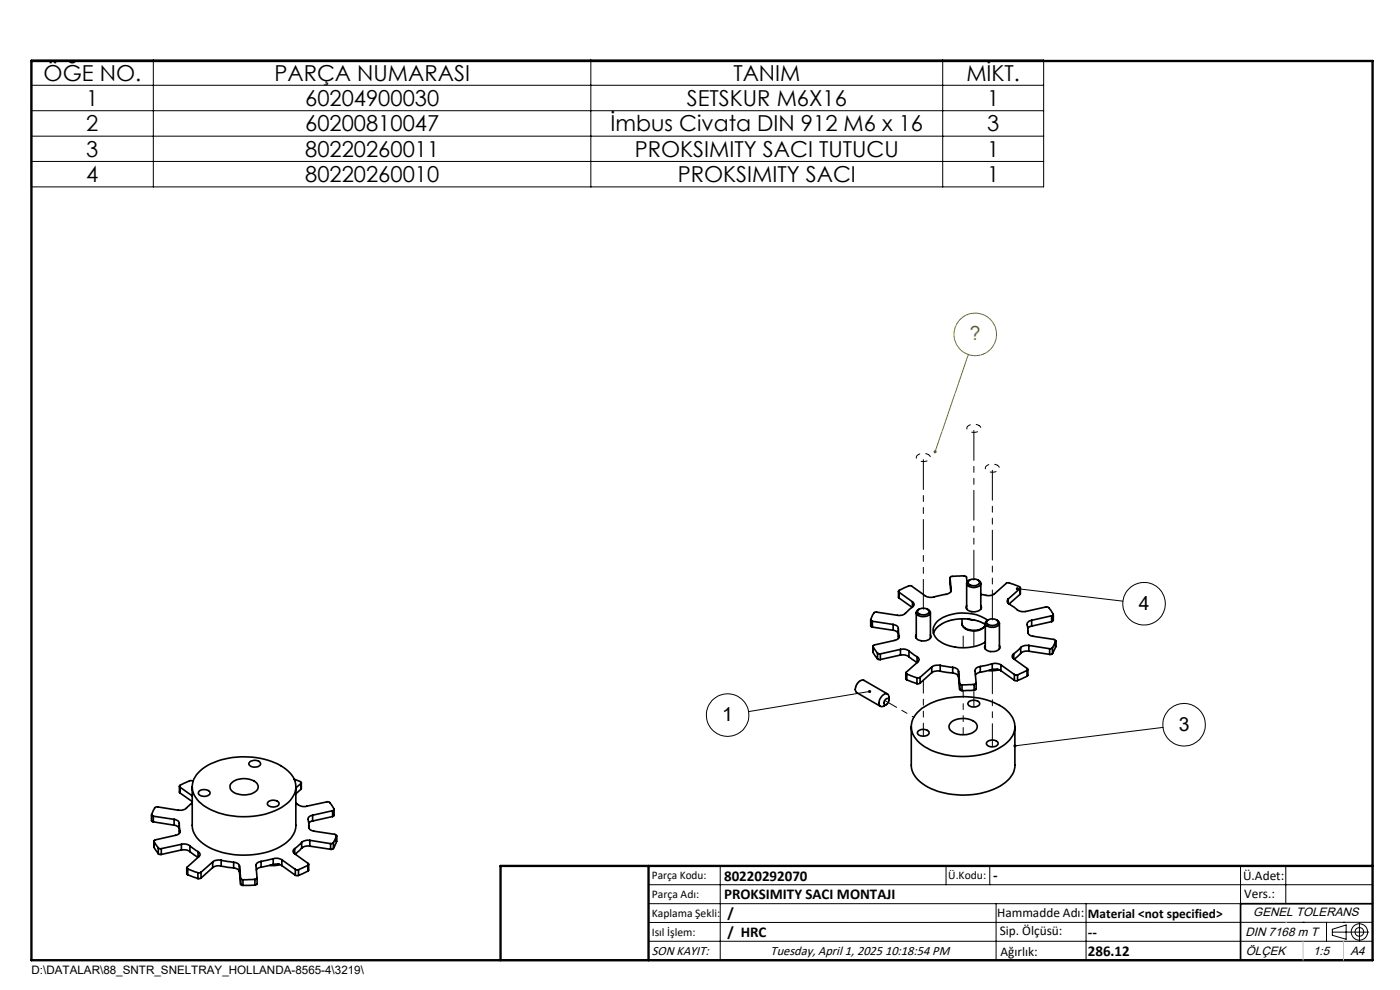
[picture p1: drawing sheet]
<svg xmlns="http://www.w3.org/2000/svg" width="297mm" height="210mm" viewBox="0 0 297 210" stroke-linecap="round" stroke-linejoin="round" font-family="sans-serif">
<g fill="none" stroke="#000" stroke-width=".35">
<path d="M184.7 131.5v1.3l.4 .2M185.1 131.8l4.4 .7M185.1 133l4.4 .7M185.1 131.8v1.2M185.2 138.4l1 1.4M185.2 138.3v.1M185.2 137.1v1.3M186.2 138.5l.6 .2M186.2 139.8l.6 .1M186.2 138.5v1.3M186.8 138.7v1.2M189.5 132.5a1.11 1.11 0 0 1 1.1 1.4l.1 1"/>
<path d="M189.5 133.7l.8 .3 .3 .4M189.5 132.5v1.2M190.6 133.7v1.7M190.6 125.4l.1 1.5M190.7 134.9a.88 .88 0 0 1-.9 .9l-4.5 1.1a.49 .49 0 0 0 .2 .8l.7 .8M190.7 125.6l2.9 2.1M190.7 125.6v1.3M190.7 134.9v.3M190.7 126.9l2.8 1.9M191 137.8a2.12 2.12 0 0 1 1.8 .3M191 139a2.3 2.3 0 0 1 1.8 .3M191 137.8l-4.2 .9"/>
<path d="M191 137.8v1.2M191 139l-4.2 .9M192.8 138.1l1.8 1.2M192.8 139.3l1.8 1.2v-1.2M192.8 138.1v1.2M193.6 128.8l-1 .8a2.17 2.17 0 0 1-2.2 .9l-4.7-.7a2.19 2.19 0 0 0-.9 1.8l.3 .2M193.6 127.7a.6 .6 0 0 1 .3 .5 .6 .6 0 0 1-.3 .6M193.6 127.7v1.1M194.4 134.6a.8 .8 0 0 0 .7 1.2 1.81 1.81 0 0 0 2.4-.8l-.1-.4M194.4 130v5.4M194.6 139.3a.63 .63 0 0 1 .1 1.1l-2.5 2.3 .2 .3M194.7 129.5a1.5 1.5 0 0 1 2.4 .2 1.45 1.45 0 0 1-2.4 .1z"/>
<path d="M195 129.2a.73 .73 0 0 0-.6 .8 .73 .73 0 0 0 .7 .7 1.75 1.75 0 0 0 2.3-.7l-.3-.5-.4-.3M197.4 130v5.4M201.5 122.5l.3-.2a7 7 0 0 1 3.2 0l.1 1.2M201.5 122.5l.2 3M201.5 122.5l.3 2.7M201.8 125.2a1.6 1.6 0 0 1-1.8 1l-1.2 .3a2.8 2.8 0 0 1-2.5-.1l-2.9-2.1a4.3 4.3 0 0 0-2.8 1l.1 .3M201.8 125.2v.1M204.1 132.3a2.2 2.2 0 0 0 2.6 1.4 2.51 2.51 0 0 0 2.3-1.1 3.2 3.2 0 0 1-4.6 .4zM204.1 131.3v1M205.1 128.5a.84 .84 0 0 0 .7 1.2 1.81 1.81 0 0 0 2.4-.8l-.1-.4M205.1 123.7v5.5M205.3 131.3l1.3 .2"/>
<path d="M205.6 123.1a1.54 1.54 0 0 1 2.2 .4 1.46 1.46 0 0 1-2.4 .1zM205.7 123a.73 .73 0 0 0-.6 .8 .73 .73 0 0 0 .7 .7 1.77 1.77 0 0 0 2.3-.7l-.2-.5-.5-.3M208.1 123.7v5.5M209 136.9a.8 .8 0 0 0 .8 1.2 1.78 1.78 0 0 0 2.3-.8l-.1-.4M209 132.5a9.6 9.6 0 0 0-9.9 .3l-.6 .6-.5 .9M209 132.2v5.4M209.4 131.7a1.5 1.5 0 0 1 2.3 .3 1.45 1.45 0 0 1-2.4 0zM209.5 131.6a9.3 9.3 0 0 0-10.7 .3 2.58 2.58 0 0 0 .7 4.2 9.7 9.7 0 0 0 9.5 .1M209.7 131.5a.73 .73 0 0 0-.7 .7 .73 .73 0 0 0 .7 .7 1.75 1.75 0 0 0 2.3-.7l-.1-.3-.5-.4M212 132.2v5.4M213.9 127.1a.7 .7 0 0 0-.2 .7 .7 .7 0 0 0 .6 .5l.9 .6a2.37 2.37 0 0 0 2.4 .8l4.3-1a2.06 2.06 0 0 1 1.5 1.7l-.3 .2M213.9 127.1v.9"/>
<path d="M215.1 138.7a.63 .63 0 0 0 0 1.1M215.1 139.8l2.9 2-.1 .4M215.1 138.7v1.1M216.4 124.8l.1-.1a1.03 1.03 0 0 0-1-.6l-1.4-.5h-.5l-2.6 2.4a3.2 3.2 0 0 1-2.9 .1M216.4 124.8l-2.5 2.3M216.4 124.8v1.3M216.4 126.1l-2.3 2M216.5 124.7l-.1 1.4M216.5 137.4l-1.4 1.3M216.5 138.6l-1.3 1.2M216.5 137.4v1.2M218.1 133.7v.6"/>
<path d="M218.3 136.9a2.24 2.24 0 0 0-1.8 .5M218.3 138.1a1.92 1.92 0 0 0-1.8 .5M218.3 136.9l4.4 .7M218.3 136.9v1.2M218.3 138.1l4.4 .7M218.9 131.6a.98 .98 0 0 0-.9 1.5l.1 .2a1.2 1.2 0 0 0 1 1.7l4.8 .8a.7 .7 0 0 1-.3 .9l-.3 .7M218.9 132.8l-.8 .4M218.9 131.6v1.2M222.7 137.6v1.2M223.1 130.6l-4.2 1M223.1 130.6v1.3M223.1 131.9l-4.2 .9"/>
<path d="M223.3 137.4l-.6 .2M223.3 138.6l-.6 .2M223.3 137.4v1.2M223.4 130.4v1.2l-.3 .3M223.9 137.2l-.6 1.4M223.9 137.2h.1M223.9 135.9v1.3M187.9 148.4a.41 .41 0 0 1 .6-.2 .41 .41 0 0 1 0 .6 .57 .57 0 0 1-.3 .6 .57 .57 0 0 1-.7-.1l.1-.6zM188.3 147.2l-5-2.9a1.74 1.74 0 0 0-1.5 2.6l5 2.9M188.6 148.5v-.6a.73 .73 0 0 0-.6-.8 .73 .73 0 0 0-.8 .5 1.56 1.56 0 0 0-.4 2.3l.6-.1 .7-.4M192.2 142.8v1.2l.2 .2M192.4 143l2.1 .8"/>
<path d="M192.4 144.2l2.1 .8M192.4 143v1.2M193.3 154.1v8.2a5.6 5.6 0 0 0 3.5 4.7 16.9 16.9 0 0 0 16-.7 5.2 5.2 0 0 0 2.5-4v-8.2M194.5 143.8v1.2M194.6 151.1a13.6 13.6 0 0 1 9.8-3.3 13.5 13.5 0 0 1 9.7 3.4 4.2 4.2 0 0 1-.8 6.6 16.5 16.5 0 0 1-13.6 2.1 8.5 8.5 0 0 1-6.2-4.5 4.2 4.2 0 0 1 1.1-4.3zM194.8 155.1a1.56 1.56 0 0 1 2.3 .3 1.43 1.43 0 0 1-2.2 .5l-.3-.3zM195.2 143.7l-.7 .1M195.2 144.9l-.7 .1M195.2 143.7v1.2M197.7 141.5l-2.5 2.2M197.7 141.5v1.2M197.7 142.7l-2.5 2.2"/>
<path d="M199.5 141.1l2.6 .5M199.5 141.1a2.3 2.3 0 0 0-1.8 .4M199.5 142.4a2.51 2.51 0 0 0-1.8 .3M199.5 142.4l2.6 .4M199.5 141.1v1.3M201.8 153.2a4.2 4.2 0 0 1 5.4 .4 1.35 1.35 0 0 1-.9 1.9 4.2 4.2 0 0 1-4.8-.8l-.2-.8zM202.1 141.6a1.28 1.28 0 0 1 1.2 .8M202.1 142.8a1.28 1.28 0 0 1 1.2 .8M202.1 141.6v1.2M203.3 142.4l.3 2.6M203.3 142.4v1.2M203.3 143.6l.3 2.6"/>
<path d="M203.6 145l.1 .2 .4 .1M203.6 146.2l.5 .3M203.6 145v1.2M204.1 145.3v1.2M205.5 148.9a1.64 1.64 0 0 1 2.3 .3 1.27 1.27 0 0 1-1.7 .7l-.6-.3a.43 .43 0 0 1 0-.7zM206.7 145.2l-2.6 .1M206.7 146.4l-2.6 .1M206.7 145.2v1.2M207.1 144.9l-.4 .3M207.1 144.9v1.2l-.4 .3M208 141.4a1.05 1.05 0 0 0-1.2 .9l.3 2.6M208 142.6l-.7 .2-.4 .3"/>
<path d="M208 141.4v1.2M209.4 157.4a1.56 1.56 0 0 1 2.3 .2 1.38 1.38 0 0 1-2.2 .5l-.2-.2zM210.5 140.8a2.41 2.41 0 0 1 1.8 .2M210.5 140.8l-2.5 .6M210.5 142l-2.5 .6M210.5 142a2.22 2.22 0 0 1 1.8 .3M210.5 140.8v1.2M211.7 142l-1.6 .2M211.9 142.1l-1.5 .2-.6-.1M212.3 141l2.9 2.1M212.3 141v1.3M212.3 142.3l2.9 2"/>
<path d="M215.2 143.1h.7M215.2 144.3h.7M215.2 143.1v1.2M215.9 143.1v1.2M217.9 142.2l-2 .9M217.9 143.4l-2 .9M217.9 142.2v1.2M218.1 142v1.2l-.2 .2M32.1 172.9v1.2l.4 .2M32.5 173.1l4.4 .7M32.5 173.1v1.2M32.5 174.3l4.4 .7"/>
<path d="M32.7 179.7l.9 1.4M32.7 179.6v.1M32.7 178.4v1.3M33.6 179.9l.6 .1M33.6 179.9v1.2M36.9 173.8a1.2 1.2 0 0 1 1.1 1.7l.2 .7M36.9 175l.8 .4 .3 .3M36.9 173.8v1.2M38 175l.1 1.8M38.1 166.8l.1 1.4M38.2 176.2a.89 .89 0 0 1-1 1l-4.4 1a.4 .4 0 0 0 .1 .6l.7 1.1M38.2 167l2.6 1.8"/>
<path d="M38.2 167v1.2M38.2 176.2v.3M38.2 168.2l2.6 1.8M38.5 179.1a2.12 2.12 0 0 1 1.8 .3M38.5 179.1l-4.3 .9M38.5 179.1v1.2M40.3 179.4l1.7 1.2M40.3 179.4v1.2M40.8 170.3l-.7 .6a2.19 2.19 0 0 1-2.3 1l-4.6-.7a2.72 2.72 0 0 0-1 1.8l.3 .1M40.8 166.9v8.1a5.6 5.6 0 0 0 3.5 4.7 17.2 17.2 0 0 0 16-.6 5.2 5.2 0 0 0 2.5-4.1v-8.1M41 165.7h-.2a4.5 4.5 0 0 0-2.7 .9l.1 .4M42.1 163.9a13.8 13.8 0 0 1 10.6-3.3 12.5 12.5 0 0 1 9.2 3.8 4.1 4.1 0 0 1-.7 5.7 15.2 15.2 0 0 1-12.5 2.9 10.7 10.7 0 0 1-7.2-3.9 4 4 0 0 1 .6-5.2z"/>
<path d="M42.2 167.8a1.64 1.64 0 0 1 2.4 .3 1.23 1.23 0 0 1-1.8 .8l-.7-.6zM49 166.2a4.1 4.1 0 0 1 5.6 .1 1.31 1.31 0 0 1-.9 1.9 4.5 4.5 0 0 1-4.6-.5l-.3-.7zM53 161.7a1.56 1.56 0 0 1 2.3 .3 1.38 1.38 0 0 1-2.2 .4l-.3-.4zM57 170a1.59 1.59 0 0 1 2.2 .4 1.07 1.07 0 0 1-1.5 .8 .71 .71 0 0 1-.8-.3 .71 .71 0 0 1 0-.8zM62.4 165.3l.5 .2a.95 .95 0 0 1 1 .6v.1M62.8 170.3l.1 .1a2.24 2.24 0 0 0 2.2 .6l4.5-.9a2.69 2.69 0 0 1 1.2 1.7l-.2 .2M63.9 166.2l-1.1 .9M63.9 166.2v1.2M63.9 167.4l-1.1 1M63.9 166v1.4M64 178.7l-1.5 1.3M64 179.9l-1.4 1.3"/>
<path d="M64 178.7v1.2M65.5 175v.6M65.7 178.3a2.24 2.24 0 0 0-1.7 .4M65.7 179.5a2.06 2.06 0 0 0-1.7 .4M65.7 178.3l4.4 .7M65.7 178.3v1.2M65.7 179.5l4.4 .7M66.3 172.9a.98 .98 0 0 0-.8 1.5v.3a1.2 1.2 0 0 0 1.1 1.6l4.7 .8a.45 .45 0 0 1-.1 .8l-.5 .8M66.3 174.2l-.8 .4M66.3 172.9v1.3M70.1 179v1.2M70.6 172l-4.3 .9"/>
<path d="M70.6 172v1.2M70.6 173.2l-4.3 1M70.7 178.7l-.6 .3M70.7 180l-.6 .2M70.7 178.7v1.3M70.9 171.7v1.3l-.3 .2M71.4 178.5l-.7 1.5M71.4 178.5h.1M71.4 177.3v1.2M33.6 181.1l.6 .1M34.2 180v1.2M38.5 180.3a2.3 2.3 0 0 1 1.8 .3"/>
<path d="M38.5 180.3l-4.3 .9M39.6 184.1v1.3l.2 .2M39.8 184.3l2.2 .8M39.8 185.6l2.2 .8M39.8 184.3v1.3M40.3 180.6l1.7 1.2v-1.2M42 185.1v1.3M42 180.6a.6 .6 0 0 1 .4 .5 .6 .6 0 0 1-.2 .6l-2.5 2.2a.21 .21 0 0 0-.1 .3 .21 .21 0 0 0 .2 .1M42.7 185l-.7 .1M42.7 186.3l-.7 .1M42.7 185v1.3M45.1 182.8l-2.4 2.2"/>
<path d="M45.1 182.8v1.2M45.1 184l-2.4 2.3M46.9 182.5l2.7 .4M46.9 182.5a2.3 2.3 0 0 0-1.8 .3M46.9 183.7a2.12 2.12 0 0 0-1.8 .3M46.9 183.7l2.7 .4M46.9 182.5v1.2M49.6 182.9a1.2 1.2 0 0 1 1.2 .8M49.6 184.1a1.28 1.28 0 0 1 1.2 .8M49.6 182.9v1.2M50.8 183.7l.2 2.6M50.8 183.7v1.2"/>
<path d="M50.8 184.9l.2 2.7M51 186.3l.5 .3M51 187.6l.5 .2M51 186.3v1.3M51.5 186.6v1.2M54.1 186.5l-2.6 .1M54.1 187.7l-2.6 .1M54.1 186.5v1.2M54.5 186.2l-.1 .2-.3 .1M54.5 186.2v1.3l-.4 .2M55.4 182.7a1.06 1.06 0 0 0-1.1 .9l.2 2.6M55.4 183.9l-.6 .2-.4 .4"/>
<path d="M55.4 182.7v1.2M58 182.2a2.06 2.06 0 0 1 1.8 .2M58 182.2l-2.6 .5M58 183.4l-2.6 .5M58 183.4a2.22 2.22 0 0 1 1.8 .2M58 182.2v1.2M59.1 183.3l-1.5 .2M59.3 183.4l-.7 .2h-1.3M59.8 182.4l2.9 2M59.8 182.4v1.2M59.8 183.6l2.9 2.1M62.5 180a.6 .6 0 0 0-.3 .6 .6 .6 0 0 0 .3 .5"/>
<path d="M62.5 181.1l2.9 2.1-.1 .3M62.5 180v1.1M62.7 184.4l.6 .1M62.7 185.7h.6M62.7 184.4v1.3M63.3 184.5v1.2M65.3 183.5l-2 1M65.3 184.8l-2 .9M65.3 183.5v1.3M65.5 183.3v1.3l-.2 .2M291.2 191.7h-28v12M106.2 203.7h185"/>
</g>
<path d="M204.3 134.9v2.5M206.6 133.8v3.3M208.8 132.3l.2 .1M181.5 146.2a1.76 1.76 0 0 1 1.8-1.9M181.8 146.9l-.3-.7M206.6 146.4v3.6" fill="none" stroke="#000" stroke-width=".21" stroke-dasharray="6.3 1.3 1.3 1.3 1.3 1.3"/>
<path d="M196.9 96.4a.72 .72 0 0 1 .5 .9 .72 .72 0 0 1-.8 .5 1.6 1.6 0 0 1-2.2-.8 1.8 1.8 0 0 1 2.5-.6M207.7 90.2a.72 .72 0 0 1 .4 .9 .72 .72 0 0 1-.8 .5 1.6 1.6 0 0 1-2.2-.8 1.8 1.8 0 0 1 2.6-.6M211.6 98.7a.72 .72 0 0 1 .4 .8 .72 .72 0 0 1-.8 .6 1.6 1.6 0 0 1-2.2-.8 1.8 1.8 0 0 1 2.6-.6" fill="none" stroke="#000" stroke-width=".21" stroke-dasharray="6.3 1.3 1.3 1.3 1.3 1.3" stroke-dashoffset="5.7"/>
<path d="M198 134.3a5.5 5.5 0 0 1 4.9-3 9.8 9.8 0 0 1 5.9 1M187.8 148.6l6.1 3.6" fill="none" stroke="#000" stroke-width=".21" stroke-dasharray="6.3 1.3 1.3 1.3 1.3 1.3" stroke-dashoffset="3.5"/>
<path d="M195.9 97v32.7M206.6 90.9v32.6M210.5 99.3v32.7" fill="none" stroke="#000" stroke-width=".21" stroke-dasharray="6.3 1.3 1.3 1.3 1.3 1.3" stroke-dashoffset="-.5"/>
<path d="M195.9 144.3v11.8" fill="none" stroke="#000" stroke-width=".21" stroke-dasharray="6.3 1.3 1.3 1.3 1.3 1.3" stroke-dashoffset="3.6"/>
<path d="M210.5 142.3v16.1" fill="none" stroke="#000" stroke-width=".21" stroke-dasharray="6.3 1.3 1.3 1.3 1.3 1.3" stroke-dashoffset="1.5"/>
<path d="M204.3 146.5v9.3" fill="none" stroke="#000" stroke-width=".21" stroke-dasharray="6.3 1.3 1.3 1.3 1.3 1.3" stroke-dashoffset="4.8"/>
<g fill="none" stroke="#000" stroke-width=".21">
<path d="M6.6 12.7h214.8v26.9h-214.8zM6.6 18.1h214.8M32.5 12.7v26.9M125.3 12.7v26.9M200 12.7v26.9M6.6 23.5h214.8M6.6 28.9h214.8M6.6 34.2h214.8M215.8 124.9l22.4 2.6M184.5 146.7l-25.7 4.2M246.7 154.3l-31.4 3.9M137.6 187.7h153.6"/>
<path d="M137.6 191.7h153.6M137.6 199.7h153.6M152.8 183.7v20M200.7 183.7v4M210 183.7v4M211.3 191.7v12M230.4 191.7v12M263.2 183.7v20M272.8 183.7v8M276.4 195.6h.1M281.4 195.6v4.1M282.6 197.7h7.8"/>
<path d="M282.6 197.1l3-.9v3l-3-.8zM285 195.6h.1M288.4 195.8v3.8M291.2 195.6l-153.6 .1"/>
<circle cx="242.7" cy="128.1" r="4.5"/>
<circle cx="154.3" cy="151.7" r="4.5"/>
<circle cx="251.2" cy="153.7" r="4.5"/>
<circle cx="288.4" cy="197.7" r="1.74"/>
<circle cx="288.4" cy="197.7" r=".93"/>
</g>
<g fill="none" stroke="#808000" stroke-width=".21">
<path d="M205.4 75.2l-7 20.6"/>
<circle cx="206.9" cy="70.9" r="4.5"/>
</g>
<path d="M6.7 12.9h284.5v190.8h-284.5zM137.6 183.7v20M291.2 183.7h-185v20" fill="none" stroke="#000" stroke-width=".5"/>
<path d="M272.8 195.6h.1M276.4 199.7v4M285 199.7v4" fill="none" stroke="#c0c0c0" stroke-width=".21"/>
<path d="M215.5 124.7v.1l.3 .1-.3-.1a.33 .33 0 0 0 .5 .4 .33 .33 0 0 0 .1-.6 .33 .33 0 0 0-.6 .1zM215.1 158l-.1 .2h.3h-.3a.34 .34 0 0 0 .4 .3 .34 .34 0 0 0 .2-.5 .34 .34 0 0 0-.5 0zM184.2 146.5a.34 .34 0 0 0 .2 .5 .34 .34 0 0 0 .4-.4l-.3 .1 .3-.1-.3-.2z" fill="#000"/>
<path d="M198.1 95.6a.34 .34 0 0 1 .6 .1 .34 .34 0 0 1-.4 .5l.1-.4-.1 .4-.3-.3z" fill="#808000"/>
<g font-size="4.7">
<text x="9.2" y="17.1">ÖĞE NO.</text>
<text x="58.2" y="17.1">PARÇA NUMARASI</text>
<text x="155.6" y="17.1">TANIM</text>
<text x="205" y="17.1">MİKT.</text>
<text x="18.3" y="22.5">1</text>
<text x="64.7" y="22.5">60204900030</text>
<text x="145.7" y="22.5">SETSKUR M6X16</text>
<text x="209.4" y="22.5">1</text>
<text x="18.3" y="27.9">2</text>
<text x="64.7" y="27.9">60200810047</text>
<text x="129.5" y="27.9">İmbus Civata DIN 912 M6 x 16</text>
<text x="209.4" y="27.9">3</text>
<text x="18.3" y="33.2">3</text>
<text x="64.7" y="33.2">80220260011</text>
<text x="134.7" y="33.2">PROKSIMITY SACI TUTUCU</text>
<text x="209.4" y="33.2">1</text>
<text x="18.3" y="38.6">4</text>
<text x="64.7" y="38.6">80220260010</text>
<text x="143.8" y="38.6">PROKSIMITY SACI</text>
<text x="209.4" y="38.6">1</text>
</g>
<text font-size="4.1" fill="#808000" x="205.8" y="72.2">?</text>
<g font-size="4.1">
<text x="241.6" y="129.3">4</text>
<text x="153.2" y="152.9">1</text>
<text x="250.1" y="155">3</text>
</g>
<g font-size="3.2">
<text x="153.6" y="190.8">PROKSIMITY SACI MONTAJI</text>
<text x="153.6" y="186.8">80220292070</text>
<text x="210.7" y="186.6">-</text>
<text x="154.3" y="194.8">/</text>
<text x="154.3" y="198.8">/ HRC</text>
<text x="230.8" y="198.7">--</text>
<text x="230.8" y="202.8">286.12</text>
</g>
<g font-size="2.8">
<text x="263.7" y="186.7">Ü.Adet:</text>
<text x="263.9" y="190.5">Vers.:</text>
<text x="211.5" y="194.5">Hammadde Adı:</text>
<text x="230.8" y="194.7">Material &lt;not specified&gt;</text>
<text x="138.3" y="202.6">SON KAYIT:</text>
<text x="163.5" y="202.6">Tuesday, April 1, 2025 10:18:54 PM</text>
<text x="212.1" y="198.4">Sip. Ölçüsü:</text>
<text x="212.2" y="202.7">Ağırlık:</text>
</g>
<g font-size="2.6">
<text x="265.9" y="194.4">GENEL TOLERANS</text>
<text x="264.2" y="198.5">DIN 7168 m T</text>
<text x="264.3" y="202.6">ÖLÇEK</text>
<text x="278.5" y="202.6">1:5</text>
<text x="286.5" y="202.6">A4</text>
</g>
<g font-size="2.5">
<text x="138.3" y="186.4">Parça Kodu:</text>
<text x="138.3" y="190.5">Parça Adı:</text>
<text x="201.2" y="186.5">Ü.Kodu:</text>
<text x="138.3" y="194.5">Kaplama Şekli:</text>
<text x="138.3" y="198.6">Isıl İşlem:</text>
<text x="6.7" y="206.7">D:\DATALAR\88_SNTR_SNELTRAY_HOLLANDA-8565-4\3219\</text>
</g>
</svg>
